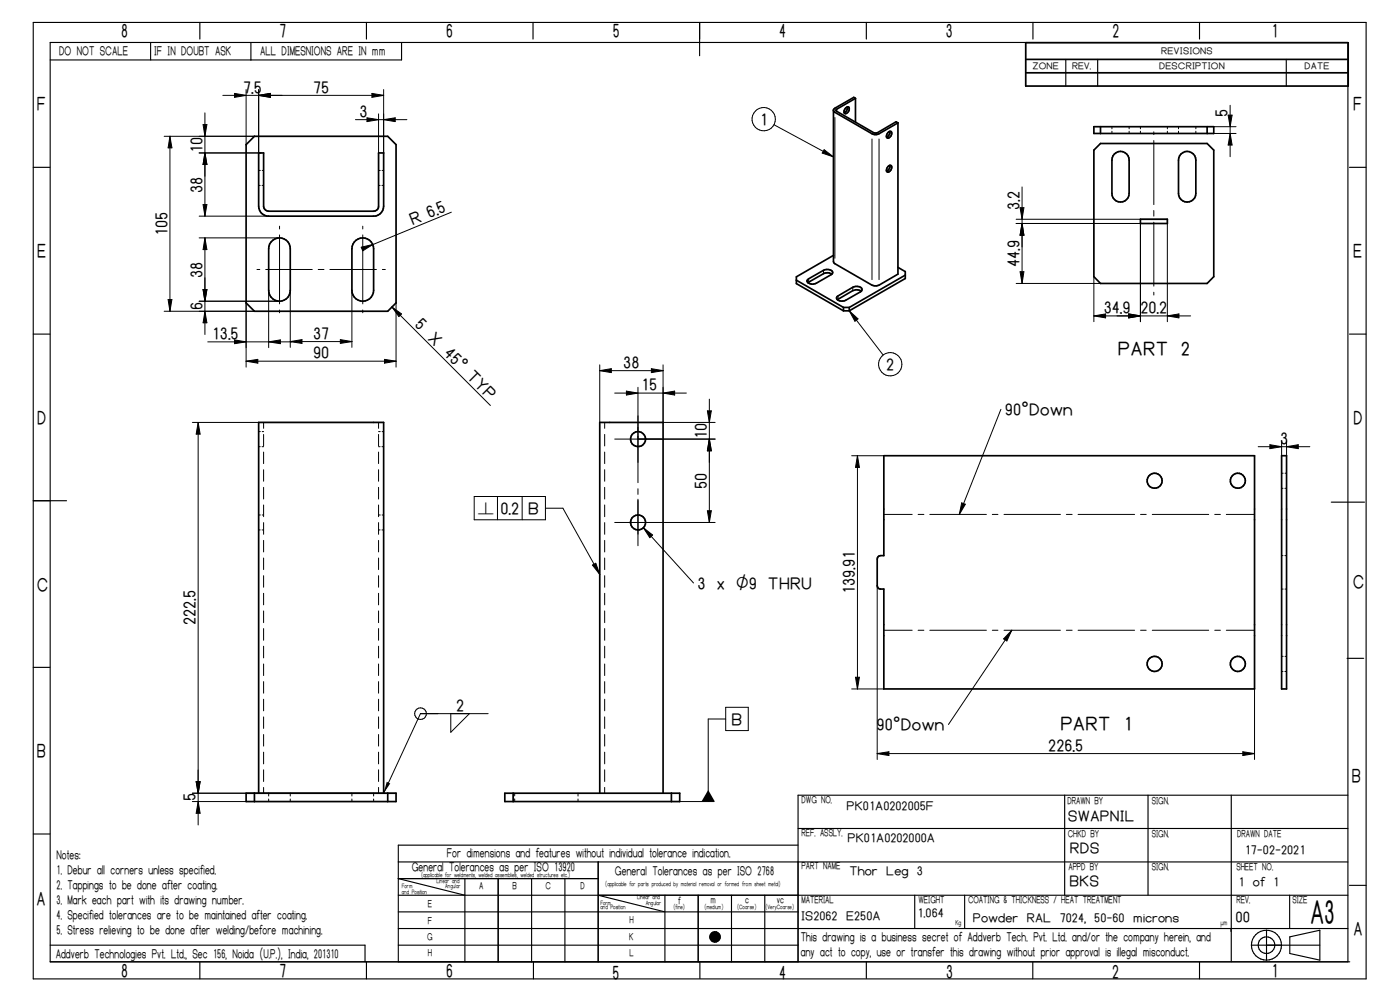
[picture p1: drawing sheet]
<svg xmlns="http://www.w3.org/2000/svg" width="420mm" height="297mm" viewBox="0 0 420 297" stroke-linecap="round" stroke-linejoin="round" font-family="sans-serif">
<g fill="none" stroke="#000" stroke-width=".34">
<path d="M10 6.7h400v287h-400zM45.2 12.7v5.3M60 6.7v5M75.3 12.7v5.3M110 6.7v5M120.5 12.7v5.3h-105.4M160 6.7v5M210 6.7v10M260 6.7v5M310 6.7v5M319.9 17.8v8M329.4 17.8v8"/>
<path d="M360 6.7v5M386 17.8v8M10 50.2h5M405 50.2h5M10 100.2h5M405 100.2h5M10 150.2h10M399.5 150.7h10M404.3 197.5h5M10 200.2h5M319.5 238.6v30M344.5 238.6v30"/>
<path d="M369.5 238.6v50M404.5 238.6h-165v50M10 250.2h5M179.5 258.6v30M239.5 253.6h-120v35M239.5 248.6h165M404.5 258.6h-285M119.5 268.6h120M119.5 278.6h285M139.5 263.6v25M149.5 263.6v25zM159.5 263.6v25"/>
<path d="M169.5 263.6v25M179.5 263.6h-60l20 5M199.5 268.6v20M209.5 268.6v20v-15M215 279.7l-1.9 1.8M219.5 268.6v20M229.5 268.6v20M239.5 273.6h-120M274.5 268.6v10M289.5 268.6v10M369.4 278.6v.9M380.1 279.1a4.5 4.5 0 0 0-4.5 4.5"/>
<path d="M380.1 279.1v9M380.1 279.1a4.5 4.5 0 0 1 4.5 4.5 4.5 4.5 0 0 1-4.5 4.5M387 268.6v10M404.5 268.6h-225l20 5M405 265.6h5M15.1 283.6h94.4v5M60 288.7v5M110 288.7v5M119.5 283.6h120M160.1 288.7v5M210 288.6v5M260 288.5v5"/>
<path d="M310 288.7v5M360 288.7v5M375.6 283.6a4.5 4.5 0 0 0 4.5 4.5M375.6 283.6h20.5M387.1 281.1l9-2v9l-9-2zM404.5 288.6v-275.9h-389.4v275.9h390"/>
<circle cx="380.1" cy="283.6" r="2.5"/>
</g>
<g fill="none" stroke="#000" stroke-width=".51">
<path d="M307.8 17.8h96.8M307.8 12.8h96.8v13h-96.8zM250.1 33.2l.5 .5 11.5 6.6 .9 .1 .8-.3 5.7-3.2M253.8 32.4l.9-.3a1.29 1.29 0 0 1-1.2 1.9l-.1-.9zM254.3 32.1l-.2 1-.7 .7M256.7 29.5l-.5-.3-5.6 3.3-.5 .4v45.6l.5 .6 11.1 6.5 .8 .2 1.3-.2 5.7-3.3v-45.4M256.7 29.5l-5.6 3.3-.2 .4 11.7 6.7 .7-.1 5.6-3.3 .6 .4M256.7 29.5v7.2M266.5 39.8l.9-.3a1.29 1.29 0 0 1-1.1 1.9 1.08 1.08 0 0 1 .2-1.6zM267.1 39.4l-.2 1-.8 .7M307.8 21.8h96.8M328.3 38h36v2h-36z"/>
<path d="M330.3 38v2M362.3 38v2M76.4 40.9h40l2.5 2.5v47.5l-2.5 2.5h-40l-2.5-2.5v-47.5zM77.6 45.9h1.5v16a1.55 1.55 0 0 0 1.5 1.5h31.5a1.48 1.48 0 0 0 1.5-1.5v-16h1.5v16a3 3 0 0 1-3 3h-31.5a2.98 2.98 0 0 1-3-3zM266.5 50l.9-.3a1.29 1.29 0 0 1-1.1 1.9 1.08 1.08 0 0 1 .2-1.6zM267.1 49.6l-.2 1.1-.8 .7M328.3 45l2-1.9h32l2 1.9v38l-2 2h-32l-2-2zM334.5 46.2a2.57 2.57 0 0 1 2.8-.6 2.57 2.57 0 0 1 1.6 2.4v10a2.58 2.58 0 0 1-2.6 2.6 2.58 2.58 0 0 1-2.6-2.6v-10l.3-1.3zM354.4 46.2a2.6 2.6 0 0 1 2.9-.6 2.6 2.6 0 0 1 1.6 2.4v10a2.6 2.6 0 0 1-2.6 2.6 2.6 2.6 0 0 1-2.6-2.6v-10l.3-1.3zM81.4 72.6a3.2 3.2 0 0 1 3.6-1 3.2 3.2 0 0 1 2.1 3v12.5a3.2 3.2 0 0 1-3.2 3.3 3.2 3.2 0 0 1-3.3-3.3v-12.5l.3-1.4zM106.3 72.6a3.3 3.3 0 0 1 3.7-1 3.3 3.3 0 0 1 2.1 3v12.5a3.3 3.3 0 0 1-3.2 3.3 3.3 3.3 0 0 1-3.3-3.3v-12.5l.3-1.4zM250.1 76.6l-11.1 6.5v2l14.1 8.2"/>
<path d="M342.3 65.8h8v1.3h-8zM239 84.1l14.1 8.1M242.4 83.9l4.7-2.8 .9-.2h1a.81 .81 0 0 1 .7 1.3l-4.7 2.8-.9 .3-1-.2a.81 .81 0 0 1-.7-1.2zM249.6 82.3l-1.2-.5-.9 .2-5 2.8M251.2 89l4.7-2.8a1.77 1.77 0 0 1 2.8 .8l-.4 .5-4.5 2.6a1.8 1.8 0 0 1-2.7-.8zM253.1 93.3h1.8M253.1 92.2h1.8M253.1 92.2v1.1M254.9 92.2v1.1M258.5 87.4l-1.2-.4-1.4 .2-4.6 2.7M269.5 80.2l2.2 1.3v2.1l-16.8 9.7M271.7 82.5l-16.8 9.7"/>
<path d="M265.2 136.7h111.3v70h-111.3v-30h-.9a1.01 1.01 0 0 1-1-1v-8a1.01 1.01 0 0 1 1-1h.9zM384.6 136.7h1.5v70h-1.5zM73.9 238h45v2.5h-45zM76.4 238v2.5M77.6 238v-111.3h37.5v111.3M116.4 238v2.5M151.5 238h52.5v2.5h-52.5zM154 238v2.5M180 238v-111.3h19v111.3M201.5 238v2.5"/>
<circle cx="191.5" cy="131.7" r="2.25"/>
<circle cx="191.5" cy="156.8" r="2.25"/>
<circle cx="346.5" cy="144.2" r="2.24"/>
<circle cx="371.5" cy="144.2" r="2.24"/>
<circle cx="346.5" cy="199.2" r="2.26"/>
<circle cx="371.5" cy="199.2" r="2.26"/>
<circle cx="214.6" cy="281.1" r="1.51"/>
</g>
<g fill="#000">
<path d="M60.9 37.4h1.2l-.6 3.5zM70.4 28l3.5 .6-3.5 .6zM77.6 28.6l3.5-.6v1.2zM110.1 35.3l3.5 .6-3.5 .6zM111.6 28l3.5 .6-3.5 .6zM115.1 35.9l3.5-.6v1.2zM368.6 34.5h1.2l-.6 3.5zM51 40.9l.6 3.5h-1.1zM61.5 45.9l.6 3.5h-1.2zM247.3 44.9l2.8 2.2-3.4-1.2zM369.2 40l.6 3.5h-1.2zM60.9 61.4h1.2l-.6 3.5z"/>
<path d="M61.5 71.4l.6 3.5h-1.2zM108.4 74.2l3.5-.8-3 1.9zM306.7 67.1l.6 3.5h-1.2zM306.1 62.3h1.2l-.6 3.5zM50.5 89.9h1.1l-.6 3.5zM60.9 86.9h1.2l-.6 3.5zM61.5 93.4l.6 3.5h-1.2zM117.6 92.1l2.9 2.1-.8 .8zM254.9 93.3l2.6 2.4-.9 .7zM306.1 81.5h1.2l-.6 3.5zM328.3 94.8l3.5-.6v1.2zM338.7 94.2l3.6 .6-3.6 .6z"/>
<path d="M350.3 94.8l3.5-.6v1.2zM70.4 102l3.5 .6-3.5 .5zM73.9 108.4l3.5-.6v1.2zM80.6 102.6l3.5-.6v1.1zM87.1 102.5l3.5-.6v1.1zM102.1 101.9l3.5 .6-3.5 .5zM115.4 107.8l3.5 .6-3.5 .6zM180 111.2l3.5-.6v1.2zM188 117.3l3.5 .6-3.5 .6zM195.5 110.6l3.5 .6-3.5 .6zM199 117.9l3.5-.6v1.2zM59.5 126.7l.6 3.6h-1.2z"/>
<path d="M212.9 131.7l.6 3.6h-1.2zM212.3 123.3h1.2l-.6 3.4zM381.1 133.4l3.5 .6-3.5 .6zM386.1 134l3.5-.6v1.2zM212.3 153.2h1.2l-.6 3.6zM257.3 136.7l.6 3.6h-1.2zM288.6 150.9l1.1 .4-1.8 3zM177.8 169.5l1-.5 1.2 3.3zM193.1 158.3l2.8 2.2-.9 .8zM303.6 189.1l-1.4 3.2-1-.6zM256.7 203.2h1.2l-.6 3.5zM58.9 234.5h1.2l-.6 3.5z"/>
<path d="M116.1 234.6l1 .5-2 2.9zM263.3 226.1l3.5-.5v1.1zM373 225.6l3.5 .5-3.5 .6zM59.5 240.5l.6 3.5h-1.2zM212.5 237l2 3.5h-4z"/>
<circle cx="214.6" cy="281.1" r="1.51"/>
</g>
<g fill="none" stroke="#000" stroke-width=".3">
<path d="M60.9 37.4h1.2l-.6 3.5zM61.5 33.9v31M66.9 28.6h48.2M70.4 28l3.5 .6-3.5 .6zM73.9 26.9v16.5M77.6 28.6l3.5-.6v1.2zM77.6 26.9v19M106.7 35.9h15.4M110.1 35.3l3.5 .6-3.5 .6zM111.6 28l3.5 .6-3.5 .6zM113.6 34.2v11.7M115.1 35.9l3.5-.6v1.2z"/>
<path d="M115.1 26.9v19M232.3 37.4l17.8 9.7M250.6 35.3v42.2M251.1 32.9v.3M333.7 38v.7M333.7 39.4v.6M338.9 38v.7M338.9 39.4v.6M342.3 38v.7M342.3 39.4v.6M346.3 39.5v.9M350.3 38v.7"/>
<path d="M350.3 39.4v.6M353.7 38v.7M353.7 39.4v.6M358.9 38v.7M358.9 39.4v.6M364.3 38h6.7M368.6 34.5h1.2l-.6 3.5zM369.2 31.6v15.4M49.3 40.9h27.1M51 40.9v52.5M51 40.9l.6 3.5h-1.1zM61.5 45.9l.6 3.5h-1.2z"/>
<path d="M77.6 55.6h.5M77.6 51.1h.5M78.4 45.9h-18.6M78.6 55.6h.5M78.7 51.1h.4M113.6 55.6h.5M113.6 51.1h.5M114.6 55.6h.5M114.7 51.1h.4M247.3 44.9l2.8 2.2-3.4-1.2zM261.7 41.7v42.2M263.8 41.7v42.2"/>
<path d="M306.7 56.1v28.9M346.3 42.2v19.2M364.3 40h6.7M369.2 40l.6 3.5h-1.2zM59.8 71.4h24.1M59.8 64.9h20.8M60.9 61.4h1.2l-.6 3.5zM61.5 71.4v29M61.5 71.4l.6 3.5h-1.2zM83.9 67.9v.8M83.9 70.5v20.7M108.4 74.2l3.5-.8-3 1.9z"/>
<path d="M108.9 67.9v.8M108.9 70.5v20.7M135.5 63.7l-26.6 10.9M305 67.1h45.3v29.4M305 65.8h45.3M306.1 62.3h1.2l-.6 3.5zM306.7 67.1l.6 3.5h-1.2zM342.3 67.1v29.4M346.3 63.2v1.7M346.3 66.7v19.2M49.3 93.4h27.1M50.5 89.9h1.1l-.6 3.5z"/>
<path d="M59.8 90.4h24.1M60.9 86.9h1.2l-.6 3.5zM61.5 93.4l.6 3.5h-1.2zM73.9 90.9v19.3M77.1 80.9h.9M79.7 80.9h14M80.6 87.1v17.2M83.9 93v.9M87.1 87.1v17.1M95.5 80.9h1.7M99 80.9h14M105.6 87.1v17.1"/>
<path d="M108.9 93v.9M114.8 80.9h.8M117.6 92.1l29.6 29.6M117.6 92.1l2.9 2.1-.8 .8zM118.9 90.9v19.3M242.7 83.9v.5M247.1 81.4v.4M251.5 89v.5M254.9 93.3l10.1 13.2M254.9 93.3l2.6 2.4-.9 .7zM255.9 86.4v.5M305 85h25.3"/>
<path d="M306.1 81.5h1.2l-.6 3.5zM328.3 83v13.5M328.3 94.8l3.5-.6v1.2zM328.3 94.8h29M338.7 94.2l3.6 .6-3.6 .6zM346.3 87.7v.8M350.3 94.8l3.5-.6v1.2zM62.3 102.6h25.3M70.4 102l3.5 .6-3.5 .5zM73.9 108.4h45M73.9 108.4l3.5-.6v1.2zM80.6 102.6l3.5-.6v1.1z"/>
<path d="M87.1 102.5h18.5M87.1 102.5l3.5-.6v1.1zM102.1 101.9l3.5 .6-3.5 .5zM115.4 107.8l3.5 .6-3.5 .6zM180 111.2l3.5-.6v1.2zM180 109.5v17.2M180 111.2h19M184.5 117.9h21.5M188 117.3l3.5 .6-3.5 .6zM191.5 116.2v28.6M195.5 110.6l3.5 .6-3.5 .6zM199 117.9l3.5-.6v1.2z"/>
<path d="M199 109.5v17.2h15.6M212.9 119.8v37M57.7 126.7h57.4M59.5 126.7v120.8M59.5 126.7l.6 3.6h-1.2zM77.6 134h.5M77.6 129.5h.5M78.6 134h.5M78.7 129.5h.4M79.1 126.7v1.8M79.1 130.3v3.5M79.1 135.6v3.5"/>
<path d="M113.6 126.7v1.8M113.6 130.3v3.5M113.6 135.6v3.5M113.6 134h.5M113.6 129.5h.5M114.6 134h.5M114.7 129.5h.4M181.5 126.7v1.8M181.5 130.3v3.5M181.5 135.6v3.5M184.5 131.7h30.1M212.3 123.3h1.2l-.6 3.4z"/>
<path d="M212.9 131.7l.6 3.6h-1.2zM255.6 136.7h9.6M257.3 136.7v70M257.3 136.7l.6 3.6h-1.2zM300.4 122.8l-12.5 31.5M377.6 134h15.5M381.1 133.4l3.5 .6-3.5 .6zM384.6 132.3v4.4M386.1 132.3v4.4M386.1 134l3.5-.6v1.2zM77.6 159h.5M77.6 154.5h.5"/>
<path d="M78.6 159h.5M78.7 154.5h.4M79.1 140.9v3.5M79.1 146.2v3.5M79.1 151.5v3.5M79.1 156.8v3.5M113.6 140.9v3.5M113.6 146.2v3.5M113.6 151.5v3.5M113.6 156.8v3.5M113.6 159h.5M113.6 154.5h.5"/>
<path d="M114.6 159h.5M114.7 154.5h.4M142.3 149h21.4v7h-21.4zM149.3 149v7M156.7 149v7M163.7 152.5h5.2l11.1 19.8M181.5 140.9v3.5M181.5 146.2v3.5M181.5 151.5v3.5M181.5 156.8v3.5M184.5 156.8h30.1M191.5 149.8v13.9"/>
<path d="M191.5 146.6v1.7M193.1 158.3l15 16.6M193.1 158.3l2.8 2.2-.9 .8zM212.3 153.2h1.2l-.6 3.6zM265.2 154.3h8.6M275.5 154.3h1.8M279.1 154.3h16.9M288.6 150.9l1.1 .4-1.8 3zM297.8 154.3h1.7M301.3 154.3h17M320 154.3h1.8M323.5 154.3h17"/>
<path d="M342.3 154.3h1.7M345.8 154.3h16.9M364.6 154.3h1.7M368 154.3h8.5M384.6 146.5h.5M384.6 142h.5M385.6 146.5h.5M385.6 142h.5M79.1 162.1v3.5M79.1 167.4v3.5M79.1 172.7v3.5M79.1 178v3.5"/>
<path d="M113.6 162.1v3.5M113.6 167.4v3.5M113.6 172.7v3.5M113.6 178v3.5M177.8 169.5l1-.5 1.2 3.3zM181.5 162.1v3.5M181.5 167.4v3.5M181.5 172.7v3.5M181.5 178v3.5M263.3 175.7v52.2M384.6 166.7h.5M384.6 176.7h.5"/>
<path d="M385.6 166.7h.5M385.6 176.7h.5M79.1 183.3v3.5M79.1 188.6v3.5M79.1 193.9v3.5M79.1 199.2v3.5M113.6 183.3v3.5M113.6 188.6v3.5M113.6 193.9v3.5M113.6 199.2v3.5M181.5 183.3v3.5M181.5 188.6v3.5"/>
<path d="M181.5 193.9v3.5M181.5 199.2v3.5M265.2 189.1h8.6M275.5 189.1h1.8M279.1 189.1h16.9M297.8 189.1h1.7M301.3 189.1h17M303.6 189.1l-1.4 3.2-1-.6zM303.6 189.1l-19 28.3M320 189.1h1.8M323.5 189.1h17M342.3 189.1h1.7"/>
<path d="M345.8 189.1h16.9M364.6 189.1h1.7M368 189.1h8.5M376.5 187.5v40.4M384.6 196.9h.5M385.6 196.9h.5M79.1 204.5v3.5M79.1 209.8v3.5M79.1 215.1v3.5M113.6 204.5v3.5M113.6 209.8v3.5M113.6 215.1v3.5"/>
<path d="M135.3 214.1v5.6l5.6-5.6M146.5 214.1h-20.3l-11.1 23.9M181.5 204.5v3.5M181.5 209.8v3.5M181.5 215.1v3.5M217.8 215.7h-5.3v24.8M217.8 212.2h6.8v7h-6.8zM255.6 206.7h9.6M256.7 203.2h1.2l-.6 3.5zM384.6 201.5h.5M385.6 201.5h.5M57.7 238h61.2"/>
<path d="M58.9 234.5h1.2l-.6 3.5zM79.1 220.4v3.5M79.1 225.7v3.5M79.1 231v3.5M79.1 236.3v1.7M80.6 238v.8M80.6 239.7v.8M87.1 238v.8M87.1 239.7v.8M105.6 238v.8M105.6 239.7v.8M112.1 238v.8"/>
<path d="M112.1 239.7v.8M113.6 220.4v3.5M113.6 225.7v3.5M113.6 231v3.5M113.6 236.3v1.7M154.5 238v.8M154.5 239.7v.8M173.5 238v.8M173.5 239.7v.8M181.5 220.4v3.5M181.5 225.7v3.5M181.5 231v3.5"/>
<path d="M181.5 236.3v1.7M263.3 226.1h113.2M263.3 226.1l3.5-.5v1.1zM373 225.6l3.5 .5-3.5 .6zM57.7 240.5h61.2M59.5 240.5l.6 3.5h-1.2zM201.5 240.5h12.8"/>
<circle cx="229.2" cy="35.7" r="3.5"/>
<circle cx="267.2" cy="109.3" r="3.5"/>
<circle cx="126.2" cy="214.1" r="1.75"/>
</g>
<text font-size="12.7" x="393.2" y="276.9">A3</text>
<g font-size="7.4">
<text x="335.5" y="106.6">PART 2</text>
<text x="318.3" y="219">PART 1</text>
</g>
<g font-size="7.3">
<text x="36.4" y="11.2">8</text>
<text x="83.9" y="11.2">7</text>
<text x="133.9" y="11.2">6</text>
<text x="183.9" y="11.2">5</text>
<text x="233.9" y="11.2">4</text>
<text x="283.9" y="11.2">3</text>
<text x="333.9" y="11.2">2</text>
<text x="381.6" y="11.2">1</text>
<text x="11.1" y="32.9">F</text>
<text x="406.1" y="32.9">F</text>
<text x="11.1" y="77.2">E</text>
<text x="406.1" y="77.2">E</text>
<text x="11.2" y="127.2">D</text>
<text x="406.2" y="127.2">D</text>
<text x="11.1" y="177.2">C</text>
<text x="406" y="176.4">C</text>
<text x="11.1" y="227.2">B</text>
<text x="405.7" y="234.8">B</text>
<text x="11" y="271.4">A</text>
<text x="406.2" y="280.5">A</text>
<text x="36.4" y="293.2">8</text>
<text x="83.9" y="293.2">7</text>
<text x="133.9" y="293.2">6</text>
<text x="183.8" y="293.9">5</text>
<text x="233.9" y="293.9">4</text>
<text x="283.9" y="293.5">3</text>
<text x="333.8" y="293.4">2</text>
<text x="381.6" y="293.2">1</text>
</g>
<g font-size="6.5">
<text x="72.9" y="27.8">7.5</text>
<text x="94" y="27.8">75</text>
<text x="107.9" y="35.1">3</text>
<text x="368.3" y="35.2" transform="rotate(-90 368.3 35.2)">5</text>
<text x="228" y="37.5">1</text>
<text x="60.7" y="45.8" transform="rotate(-90 60.7 45.8)">10</text>
<text x="60.7" y="57.8" transform="rotate(-90 60.7 57.8)">38</text>
<text x="131.8" y="64.3" transform="rotate(-22 131.8 64.3)">5</text>
<text x="305.8" y="62.9" transform="rotate(-90 305.8 62.9)">3.2</text>
<text x="50.2" y="70.8" transform="rotate(-90 50.2 70.8)">105</text>
<text x="123.8" y="67.5" transform="rotate(-22 123.8 67.5)">R 6.</text>
<text x="60.7" y="83.3" transform="rotate(-90 60.7 83.3)">38</text>
<text x="305.8" y="80.1" transform="rotate(-90 305.8 80.1)">44.9</text>
<text x="60.7" y="93.1" transform="rotate(-90 60.7 93.1)">6</text>
<text x="331.2" y="93.9">34.9</text>
<text x="342.3" y="93.9">20.2</text>
<text x="63.6" y="101.7">13.5</text>
<text x="94" y="101.6">37</text>
<text x="124.3" y="97.5" transform="rotate(45 124.3 97.5)">5 X 45° TYP</text>
<text x="94" y="107.5">90</text>
<text x="187.1" y="110.3">38</text>
<text x="266" y="111">2</text>
<text x="192.4" y="117.1">15</text>
<text x="301.6" y="124.6">90°Down</text>
<text x="212" y="131.7" transform="rotate(-90 212 131.7)">10</text>
<text x="384.2" y="133.1">3</text>
<text x="212" y="146.7" transform="rotate(-90 212 146.7)">50</text>
<text x="150.2" y="154.2">0.2 B</text>
<text x="209.4" y="176.7">3 x</text>
<text x="224.7" y="176.7">9 THRU</text>
<text x="256.4" y="178.2" transform="rotate(-90 256.4 178.2)">139.91</text>
<text x="58.6" y="187.6" transform="rotate(-90 58.6 187.6)">222.5</text>
<text x="136.9" y="213.2">2</text>
<text x="219.5" y="217.5">B</text>
<text x="263.1" y="219.2">90°Down</text>
<text x="314.6" y="225.3">226.5</text>
<text x="58.6" y="240.5" transform="rotate(-90 58.6 240.5)">5</text>
</g>
<g font-size="5.8">
<text x="320.5" y="246.2">SWAPNIL</text>
<text x="321.1" y="256.1">RDS</text>
<text x="321" y="265.9">BKS</text>
<text x="370.7" y="276.6">00</text>
</g>
<g font-size="5.4">
<text x="143.4" y="154.2">n</text>
<text x="220.8" y="176.7">O</text>
</g>
<g font-size="4.9">
<text x="17.8" y="16.6">DO NOT SCALE</text>
<text x="46.3" y="16.4">IF IN DOUBT ASK</text>
<text x="78.1" y="16.5">ALL DIMESNIONS ARE IN mm</text>
<text x="254" y="242.9">PK01A0202005F</text>
<text x="17" y="257.6">Notes:</text>
<text x="134.1" y="257">For dimensions and features without individual tolerance indication.</text>
<text x="254.3" y="252.6">PK01A0202000A</text>
<text x="373.6" y="256.3">17-02-2021</text>
<text x="17" y="262.1">1. Debur all corners unless specified.</text>
<text x="123.6" y="261.3">General Tolerances as per ISO 13920</text>
<text x="184.6" y="262.6">General Tolerances as per ISO 2768</text>
<text x="254.9" y="262.6">Thor Leg 3</text>
<text x="17" y="266.7">2. Tappings to be done after coating.</text>
<text x="371.7" y="265.8">1 of 1</text>
<text x="17" y="271.2">3. Mark each part with its drawing number.</text>
<text x="17" y="275.7">4. Specified tolerances are to be maintained after coating.</text>
<text x="275.4" y="275">1.064</text>
<text x="17" y="280.2">5. Stress relieving to be done after welding/before machining.</text>
<text x="240.4" y="276.1">IS2062 E250A</text>
<text x="292" y="276.8">Powder RAL 7024, 50-60 microns</text>
<text x="16.7" y="287.5">Addverb Technologies Pvt. Ltd., Sec 156, Noida (U.P.), India, 201310</text>
<text x="240.3" y="282.2">This drawing is a business secret of Addverb Tech. Pvt. Ltd. and/or the company herein, and</text>
<text x="240.3" y="286.7">any act to copy, use or transfer this drawing without prior approval is illegal misconduct.</text>
</g>
<g font-size="3.9">
<text x="240.6" y="241">DWG NO.</text>
<text x="320.4" y="241.3">DRAWN BY</text>
<text x="345.6" y="241.3">SIGN.</text>
<text x="240.6" y="250.9">REF. ASSLY.</text>
<text x="320.5" y="251.1">CHKD BY</text>
<text x="345.6" y="251.1">SIGN.</text>
<text x="371.3" y="251.1">DRAWN DATE</text>
<text x="240.6" y="260.8">PART NAME</text>
<text x="320.6" y="261.2">APPD BY</text>
<text x="345.6" y="261.2">SIGN.</text>
<text x="371" y="261.2">SHEET NO.</text>
<text x="143.8" y="266.8">A</text>
<text x="153.8" y="266.8">B</text>
<text x="163.7" y="266.8">C</text>
<text x="174.2" y="266.8">D</text>
<text x="128.4" y="272.1">E</text>
<text x="203.5" y="271.2">f</text>
<text x="213.2" y="271">m</text>
<text x="223.7" y="271">c</text>
<text x="233.2" y="271">vc</text>
<text x="240.6" y="270.9">MATERIAL</text>
<text x="275.6" y="270.9">WEIGHT</text>
<text x="290.5" y="270.9">COATING &amp; THICKNESS / HEAT TREATMENT</text>
<text x="371" y="270.9">REV.</text>
<text x="387.9" y="270.9">SIZE</text>
<text x="128.2" y="281.9">G</text>
<text x="128.4" y="277.2">F</text>
<text x="188.9" y="277.1">H</text>
<text x="128.4" y="286.9">H</text>
<text x="188.8" y="282.1">K</text>
<text x="188.9" y="287">L</text>
</g>
<g font-size="3.7">
<text x="348.4" y="16.3">REVISIONS</text>
<text x="309.9" y="20.8">ZONE</text>
<text x="321.8" y="20.8">REV.</text>
<text x="347.8" y="20.8">DESCRIPTION</text>
<text x="391.5" y="20.8">DATE</text>
</g>
<g font-size="2.8">
<text x="286.7" y="277.7">Kg</text>
<text x="366.4" y="277.7">μm</text>
</g>
<g font-size="2.4">
<text x="126.4" y="263.1">(applicable for weldments, welded assemblies, welded structures etc.)</text>
<text x="120.6" y="268.1">and Position</text>
<text x="120.6" y="266.5">Form</text>
<text x="131" y="265">Linear and</text>
<text x="133.6" y="266.5">Angular</text>
<text x="181.6" y="265.8">(applicable for parts produced by material removal or formed from sheet metal)</text>
<text x="191.2" y="269.8">Linear and</text>
<text x="180.2" y="271.4">Form</text>
<text x="180.2" y="272.9">and Position</text>
<text x="193.8" y="271.4">Angular</text>
<text x="202.1" y="272.9">(fine)</text>
<text x="211.4" y="272.9">(medium)</text>
<text x="221.2" y="272.9">(Coarse)</text>
<text x="229.7" y="272.9">(VeryCoarse)</text>
</g>
</svg>
